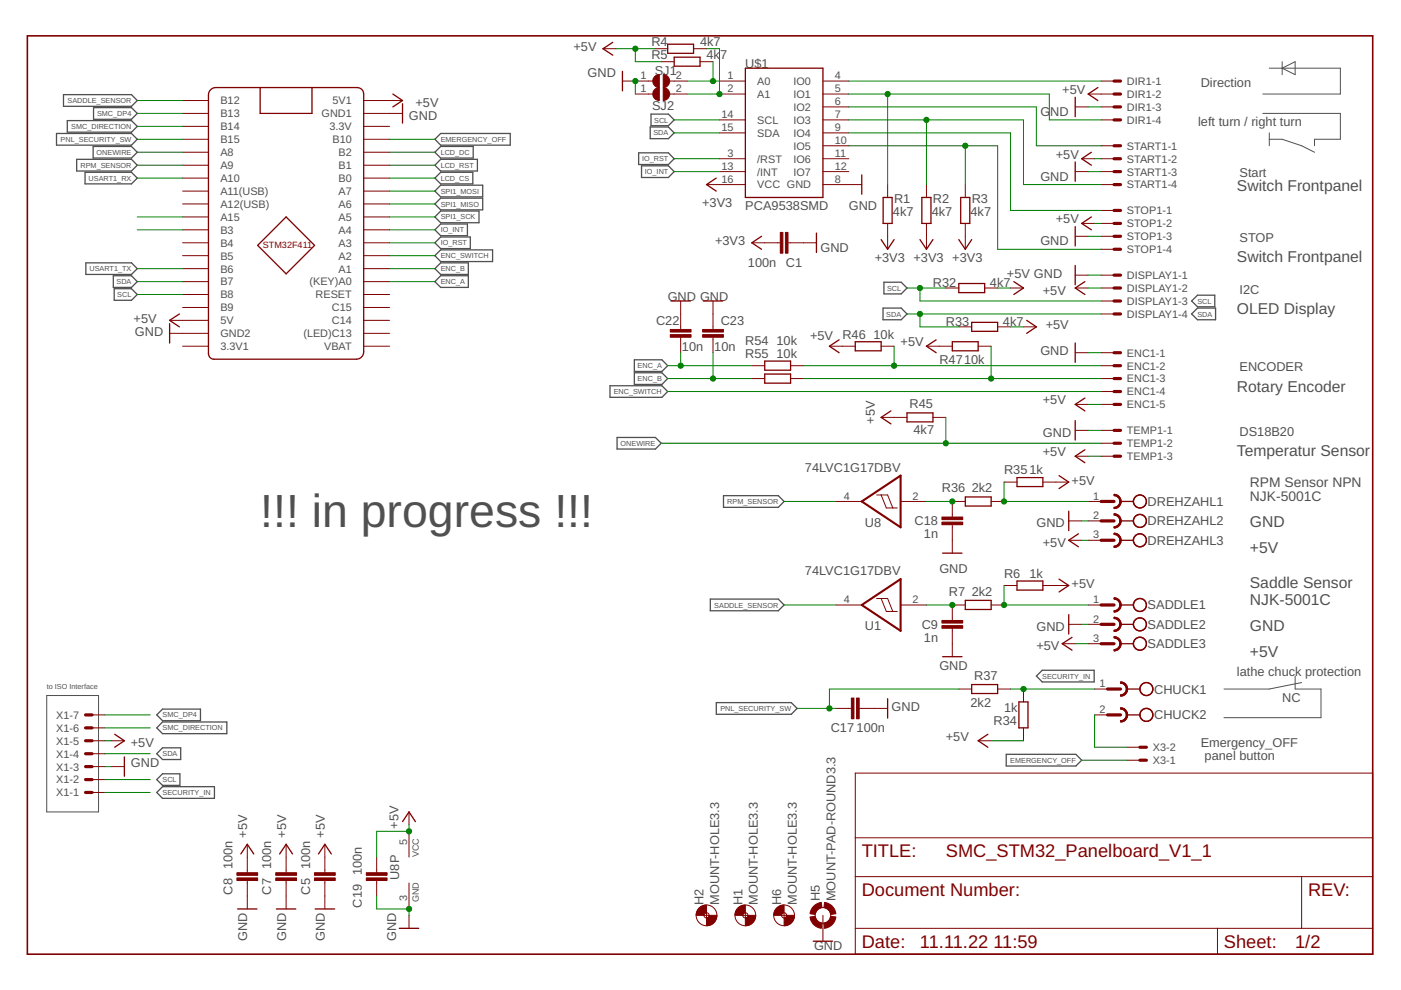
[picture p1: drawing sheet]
<svg xmlns="http://www.w3.org/2000/svg" width="297mm" height="210mm" viewBox="0 0 297 210" stroke-linecap="round" stroke-linejoin="round" font-family="sans-serif">
<path d="M269.1 14.5h15.1v5.4h-16.5M271.8 14.5l2.8-1.4v2.7zM271.8 13.1v2.7M267.7 24h16.5v5.5h-5.5v1.4M269.1 29.5h2.7l4.2 1.4 2.7 1.4M269.1 28.2v2.7M9.9 147.5h11v24.6h-11zM274.6 143.3v2.8h5.5v6.1h-20.6M276 144.7l-6.9 1.4h-9.6" fill="none" stroke="#505050" stroke-width=".21"/>
<g fill="none" stroke="#505050" stroke-width=".28">
<path d="M12 28.3h15.9l1.2 1.2-1.2 1.3h-15.9zM13.5 20.1h14.4l1.2 1.2-1.2 1.2h-14.4zM14.3 25.6h13.6l1.2 1.2-1.2 1.2h-13.6zM16.3 33.8h11.6l1.2 1.2-1.2 1.3h-11.6zM18 36.5h9.9l1.2 1.3-1.2 1.2h-9.9zM19.7 31.1h8.2l1.2 1.2-1.2 1.2h-8.2zM19.8 22.8h8.1l1.2 1.2-1.2 1.3h-8.1zM92.2 29.5l1.2-1.2h14.8v2.5h-14.8zM92.2 32.3l1.2-1.2h6.9v2.4h-6.9zM92.2 37.8l1.2-1.3h6.8v2.5h-6.8zM93.4 33.8h7.8v2.5h-7.8l-1.2-1.3zM93.4 39.3h8.9v2.4h-8.9l-1.2-1.2z"/>
<path d="M135.4 32.4h6.3l1.2 1.3-1.2 1.2h-6.3zM136 35.2h5.7l1.2 1.2-1.2 1.2h-5.7zM137.9 26.9h3.8l1.2 1.3-1.2 1.2h-3.8zM138 24.2h3.7l1.2 1.2-1.2 1.2h-3.7zM18.2 55.7h9.7l1.2 1.3-1.2 1.2h-9.7zM24 58.5h3.9l1.2 1.2-1.2 1.2h-3.9zM92.2 54.2l1.2-1.2h11v2.5h-11zM92.2 57l1.2-1.3h5.9v2.5h-5.9zM92.2 48.7l1.2-1.2h5.7v2.5h-5.7zM92.2 51.5l1.2-1.3h6.3v2.5h-6.3zM92.2 43.2l1.2-1.2h8.9v2.5h-8.9zM93.4 58.5h5.9v2.4h-5.9l-1.2-1.2z"/>
<path d="M93.4 44.7h8.2v2.5h-8.2l-1.2-1.2zM187.4 59.8h3.7l1.2 1.3-1.2 1.2h-3.7zM24.2 61.2h3.7l1.2 1.2-1.2 1.3h-3.7zM134.5 79h5.8l1.3 1.3-1.3 1.2h-5.8zM134.5 76.3h5.8l1.3 1.2-1.3 1.3h-5.8zM187.2 65.3h3.9l1.2 1.3-1.2 1.2h-3.9zM252.6 63.8l1.3-1.2h3.7v2.4h-3.7zM252.6 66.6l1.3-1.3h3.8v2.5h-3.8zM129.3 81.8h11l1.3 1.2-1.3 1.2h-11zM130.8 92.8h8.2l1.2 1.2-1.2 1.2h-8.2zM153.4 105.1h11.6l1.2 1.2-1.2 1.3h-11.6zM150.6 127h14.4l1.2 1.3-1.2 1.2h-14.4z"/>
<path d="M33.2 151.6l1.3-1.3h8v2.5h-8zM34.5 158.6h3.8v2.4h-3.8l-1.3-1.2zM34.5 153.1h13.6v2.5h-13.6l-1.3-1.3zM151.9 149h15.9l1.2 1.2-1.2 1.2h-15.9zM213.3 159.9h14.8l1.2 1.3-1.2 1.2h-14.8zM219.7 143.3l1.3-1.2h11v2.5h-11zM33.2 165.3l1.3-1.2h3.6v2.4h-3.6zM33.2 168l1.3-1.2h11v2.5h-11z"/>
</g>
<path d="M5.8 7.6h285.2v194.7h-285.2z" fill="none" stroke="#800000" stroke-width=".34"/>
<g fill="none" stroke="#800000" stroke-width=".21">
<path d="M127.8 10.3h2.8M132 17.2h6.4M134.7 19.9h3.7M138.8 10.3h2.8M140.2 13.1h2.7M142 17.2h3.7M142 19.9h3.7M147 10.3h2.8M148.4 13.1h2.8M152.5 17.2h5.5M152.5 19.9h5.5M174.5 17.2h5.5"/>
<path d="M174.5 19.9h5.5M230.7 19.9h5.5M233.4 17.2h2.8M38.7 24h5.5M38.7 21.3h5.5M38.7 26.8h5.5M38.7 29.5h5.5M38.7 32.3h5.5M38.7 35h5.5M38.7 37.8h5.5M77.1 24h8.2M77.1 21.3h8.2"/>
<path d="M77.1 26.8h5.5M77.1 29.5h5.5M77.1 32.3h5.5M77.1 35h5.5M77.1 37.8h5.5M149.8 39.1h8.2M152.5 25.4h5.5M152.5 36.4h5.5M152.5 33.7h5.5M152.5 28.2h5.5M174.5 22.7h5.5M174.5 25.4h5.5"/>
<path d="M174.5 36.4h5.5M174.5 30.9h5.5M174.5 33.7h5.5M174.5 39.1h8.2M174.5 28.2h5.5M188.2 39.1v2.8M196.4 39.1v2.8M204.7 39.1v2.8M228 22.7h2.7M228 36.4h2.7M229.3 33.7h2.8M233.4 22.7h2.8"/>
<path d="M233.4 25.4h2.8M233.4 36.4h2.8M233.4 30.9h2.8M233.4 33.7h2.8M233.4 39.1h2.8M38.7 51.5h5.5M38.7 40.5h5.5M38.7 43.2h5.5M38.7 46h5.5M38.7 48.7h5.5M38.7 54.2h5.5M38.7 57h5.5"/>
<path d="M38.7 59.7h5.5M77.1 51.5h5.5M77.1 40.5h5.5M77.1 43.2h5.5M77.1 46h5.5M77.1 48.7h5.5M77.1 54.2h5.5M77.1 57h5.5M77.1 59.7h5.5M159.4 51.5h6M167.1 51.5h6M188.2 47.4v5.5"/>
<path d="M196.4 47.4v5.5M204.7 47.4v5.5M228 58.3h2.7M228 50.1h2.7M229.3 47.4h2.8M233.4 58.3h2.8M233.4 44.6h2.8M233.4 47.4h2.8M233.4 50.1h2.8M233.4 52.9h2.8M36 67.9h8.2M36 70.7h8.2"/>
<path d="M38.7 73.4h5.5M38.7 62.4h5.5M38.7 65.2h5.5M77.1 73.4h5.5M77.1 62.4h5.5M77.1 65.2h5.5M77.1 67.9h5.5M77.1 70.7h5.5M144.3 63.8v6M144.3 71.5v3.3M151.2 63.8v6M151.2 71.5v3.3"/>
<path d="M159.4 77.5h2.7M167.6 77.5h2.8M175.9 73.4h5.4M186.8 73.4h2.8M196.4 73.4h5.5M200.5 61.1h2.8M203.3 69.3h2.7M207.4 73.4h2.7M208.8 61.1h2.7M211.5 69.3h2.7M214.2 61.1h2.8M217 69.3h2.7"/>
<path d="M228 61.1h2.7M228 74.8h2.7M233.4 61.1h2.8M233.4 74.8h2.8M233.4 63.8h2.8M233.4 66.6h2.8M233.4 77.5h2.8M159.4 80.3h2.7M167.6 80.3h2.8M186.8 88.5h5.5M197.8 88.5h2.7M228 85.7h2.7"/>
<path d="M228 91.2h2.7M228 96.7h2.7M233.4 80.3h2.8M233.4 83h2.8M233.4 85.7h2.8M233.4 91.2h2.8M233.4 94h2.8M233.4 96.7h2.8M177.2 106.3h5.5M185.9 104.9h2.3l1.1 2.8M186.8 104.9l1.1 2.8h2.3M190.9 106.3h5.5"/>
<path d="M201.9 111.3v6M204.7 106.3h-2.8v3.3M210.1 106.3h2.8M212.9 102.2h2.7M221.1 102.2h5.5M226.6 110.4h2.7M226.6 114.6h2.7M230.7 110.4h2.7M230.7 106.3h2.7M230.7 114.6h2.7M177.2 128.3h5.5M185.9 126.9h2.3l1.1 2.7"/>
<path d="M186.8 126.9l1.1 2.7h2.3M190.9 128.3h5.5M201.9 133.2v6M204.7 128.3h-2.8v3.3M210.1 128.3h2.8M212.9 124.1h2.7M221.1 124.1h5.5M225.2 136.5h2.8M226.6 132.4h2.7M230.7 132.4h2.7M230.7 128.3h2.7M230.7 136.5h2.7"/>
<path d="M19.5 157.1h2.7M19.5 151.6h2.7M19.5 159.8h2.7M19.5 154.3h2.7M23.6 157.1h2.8M177.2 150.2h3.3M182.2 150.2h6M203.3 146.1h2.7M207.4 157.1h2.7M211.5 146.1h2.7M217 146.1v2.7M217 154.3v2.8"/>
<path d="M232.1 146.1h2.7M232.1 151.6h2.7M238.9 158.4h2.8M19.5 162.5h2.7M19.5 168h2.7M19.5 165.3h2.7M23.6 162.5h2.8M52.4 179v6M60.7 179v6M68.9 179v6M86.7 172.1v2.8M86.7 176.3v5.4"/>
<path d="M181.3 163.9h109.7v38.4h-109.7zM181.3 177.6h109.7M238.9 161.2h2.8M52.4 186.7v6M60.7 186.7v6M68.9 186.7v6M79.9 181.7v3.3M79.9 186.7v3.3M86.7 187.2v5.5M86.7 194.1v2.7M149.2 194.1h1.1M149.8 193.5v1.1"/>
<path d="M157.5 194.1h1.1M158 193.5v1.1M165.7 194.1h1.1M166.2 193.5v1.1M174.5 194.1v5.5M181.3 185.9h109.7M181.3 196.8h109.7M258.1 196.8v5.5M276 185.9v10.9"/>
<circle cx="149.8" cy="194.1" r="2.2"/>
<circle cx="149.8" cy="194.1" r=".55"/>
<circle cx="158" cy="194.1" r="2.2"/>
<circle cx="158" cy="194.1" r=".55"/>
<circle cx="166.2" cy="194.1" r="2.2"/>
<circle cx="166.2" cy="194.1" r=".55"/>
<circle cx="174.5" cy="194.1" r="1.65"/>
</g>
<g fill="none" stroke="#800000" stroke-width=".28">
<path d="M44.5 19.2l.6-.5 .6-.1h30l.9 .3 .4 .4 .1 .6v54.7a1.57 1.57 0 0 1-1.5 1.6h-30.2l-.5-.1-.6-.6-.1-.5v-54.9zM55.2 18.6v5.4h10.9v-5.4M83.3 19.9l2 1.4-2 1.4M129.9 9l-2.1 1.3 2.1 1.4M132 15.1v4.2M141.6 9.4h5.4v1.9h-5.4zM142.9 12.1h5.5v1.9h-5.5zM158 14.5h16.5v27.4h-16.5zM232.8 18.6l-2.1 1.3 2.1 1.4M85.3 22v4.1M151.8 37.8l-2 1.3 2 1.4M182.7 37.1v4.1"/>
<path d="M228 20.6v4.1M228 34.3v4.1M231.4 32.3l-2.1 1.4 2.1 1.3M54.6 52l6.1-6 6 6-6 6.1zM161.5 50.1l-2.1 1.4 2.1 1.4M173.1 49.4v4.1M186.8 50.8l1.4 2.1 1.4-2.1M187.2 41.9h1.9v5.5h-1.9zM195.1 50.8l1.3 2.1 1.4-2.1M195.5 41.9h1.9v5.5h-1.9zM203.3 50.8l1.4 2.1 1.3-2.1M203.7 41.9h1.9v5.5h-1.9z"/>
<path d="M214.9 59.7l2.1 1.4-2.1 1.3M228 48v4.2M228 56.3v4.1M230 59.7l-2 1.4 2 1.3M231.4 46l-2.1 1.4 2.1 1.3M36 68.6v4.1M38 66.6l-2 1.3 2 1.4M142.3 63.8h4.1M149.1 63.8h4.1M162.1 76.6h5.5v1.9h-5.5zM162.1 79.3h5.5v1.9h-5.5zM177.9 72.1l-2 1.3 2 1.4"/>
<path d="M181.3 72.5h5.5v1.9h-5.5zM198.5 72.1l-2.1 1.3 2.1 1.4M201.9 72.5h5.5v1.9h-5.5zM203.3 60.1h5.5v1.9h-5.5zM206 68.3h5.5v2h-5.5zM217.7 67.9l2 1.4-2 1.4M228 72.7v4.1M188.9 87.1l-2.1 1.4 2.1 1.4M192.3 87.5h5.5v2h-5.5zM228 89.2v4.1M230 84.4l-2 1.3 2 1.4M230 95.4l-2 1.3 2 1.4"/>
<path d="M199.9 117.3h4.1M204.7 105.4h5.4v1.9h-5.4zM215.6 101.3h5.5v1.9h-5.5zM224.5 100.8l2.1 1.4-2.1 1.4M226.6 108.4v4.1M228.6 113.2l-2 1.4 2 1.3M237.6 106.3h2.7M237.6 110.4h2.7M237.6 114.6h2.7M199.9 139.2h4.1M204.7 127.3h5.4v1.9h-5.4zM215.6 123.2h5.5v1.9h-5.5z"/>
<path d="M224.5 122.8l2.1 1.3-2.1 1.4M226.6 130.3v4.1M227.3 135.1l-2.1 1.4 2.1 1.4M237.6 128.3h2.7M237.6 132.4h2.7M237.6 136.5h2.7M24.3 155.7l2.1 1.4-2.1 1.3M188.2 148.1v4.2M206 145.1h5.5v1.9h-5.5zM209.4 155.7l-2 1.4 2 1.3M216 148.8h2v5.5h-2zM238.9 146.1h2.8"/>
<path d="M238.9 151.6h2.8M26.4 160.5v4.1M85.3 174.2l1.4-2.1 1.4 2.1M50.4 192.7h4.1M51.1 181.1l1.3-2.1 1.4 2.1M58.6 192.7h4.1M59.3 181.1l1.4-2.1 1.3 2.1M66.8 192.7h4.2M67.5 181.1l1.4-2.1 1.4 2.1M84.6 196.8h4.2M172.4 199.6h4.1"/>
<circle cx="241.7" cy="110.4" r="1.38"/>
<circle cx="241.7" cy="114.6" r="1.38"/>
<circle cx="241.7" cy="106.3" r="1.38"/>
<circle cx="241.7" cy="128.3" r="1.38"/>
<circle cx="241.7" cy="132.4" r="1.38"/>
<circle cx="241.7" cy="136.5" r="1.38"/>
<circle cx="243.1" cy="146.1" r="1.38"/>
<circle cx="243.1" cy="151.6" r="1.38"/>
</g>
<g fill="#800000" stroke="#800000" stroke-width=".21">
<path d="M181.6 148h.6v4.4h-.6z"/>
<path d="M180.5 148h.6v4.4h-.6z"/>
<path d="M199.7 109.6h4.4v.6h-4.4z"/>
<path d="M199.7 110.7h4.4v.6h-4.4z"/>
<path d="M77.7 186.1h4.4v.6h-4.4z"/>
<path d="M77.7 185h4.4v.6h-4.4z"/>
<path d="M142.1 69.8h4.4v.6h-4.4z"/>
<path d="M142.1 71h4.4v.5h-4.4z"/>
<path d="M149 69.8h4.4v.6h-4.4z"/>
<path d="M149 71h4.4v.5h-4.4z"/>
<path d="M66.7 185h4.4v.6h-4.4z"/>
<path d="M66.7 186.1h4.4v.6h-4.4z"/>
<path d="M58.5 185h4.4v.6h-4.4z"/>
<path d="M58.5 186.1h4.4v.6h-4.4z"/>
<path d="M50.2 185h4.4v.6h-4.4z"/>
<path d="M50.2 186.1h4.4v.6h-4.4z"/>
<path d="M165.4 49.3h.6v4.4h-.6z"/>
<path d="M166.5 49.3h.6v4.4h-.6z"/>
<path d="M199.7 131.6h4.4v.5h-4.4z"/>
<path d="M199.7 132.7h4.4v.5h-4.4z"/>
</g>
<g fill="none" stroke="#800000" stroke-width=".68">
<path d="M236.2 17.2h1.4M236.2 19.9h1.4M236.2 22.7h1.4M236.2 25.4h1.4M236.2 30.9h1.4M236.2 33.7h1.4M236.2 36.4h1.4M236.2 39.1h1.4M236.2 58.3h1.4M236.2 44.6h1.4M236.2 47.4h1.4M236.2 50.1h1.4"/>
<path d="M236.2 52.9h1.4M236.2 61.1h1.4M236.2 63.8h1.4M236.2 66.6h1.4M236.2 74.8h1.4M236.2 77.5h1.4M236.2 80.3h1.4M236.2 83h1.4M236.2 85.7h1.4M236.2 91.2h1.4M236.2 94h1.4M236.2 96.7h1.4"/>
<path d="M233.4 106.3h2.8M233.4 110.4h2.8M233.4 114.6h2.8M233.4 128.3h2.8M233.4 132.4h2.8M233.4 136.5h2.8M18.1 151.6h1.4M18.1 157.1h1.4M18.1 159.8h1.4M18.1 154.3h1.4M234.8 146.1h2.8M234.8 151.6h2.8"/>
<path d="M241.7 158.4h1.4M18.1 168h1.4M18.1 162.5h1.4M18.1 165.3h1.4M241.7 161.2h1.4"/>
</g>
<path d="M182.7 106.3l8.2-5.5v11zM182.7 128.3l8.2-5.5v11z" fill="none" stroke="#800000" stroke-width=".44"/>
<g fill="#800000" stroke="#800000" stroke-width=".21">
<path d="M236.2 104.8a1.52 1.52 0 0 1 1.5 1.5h-.3l-.2-.7-.5-.4-.5-.1z" fill-rule="evenodd"/>
<path d="M237.4 106.3h.3a1.48 1.48 0 0 1-1.5 1.5v-.2l.5-.2 .5-.3z" fill-rule="evenodd"/>
<path d="M236.2 104.8a1.5 1.5 0 0 1 1.5 1.5 1.5 1.5 0 0 1-1.5 1.5v-.2a1.24 1.24 0 0 0 1.2-1.3 1.24 1.24 0 0 0-1.2-1.2z" fill-rule="evenodd"/>
<path d="M236.2 108.9a1.52 1.52 0 0 1 1.5 1.5h-.3l-.2-.7-.5-.4-.5-.1z" fill-rule="evenodd"/>
<path d="M237.4 110.4h.3a1.52 1.52 0 0 1-1.5 1.6v-.3l.5-.2 .5-.3z" fill-rule="evenodd"/>
<path d="M236.2 108.9a1.51 1.51 0 0 1 1.5 1.5 1.51 1.51 0 0 1-1.5 1.6v-.3a1.24 1.24 0 0 0 1.2-1.3 1.24 1.24 0 0 0-1.2-1.2z" fill-rule="evenodd"/>
<path d="M236.2 113.1a1.48 1.48 0 0 1 1.5 1.5h-.3l-.2-.8-.5-.4-.5-.1z" fill-rule="evenodd"/>
<path d="M237.4 114.6h.3a1.48 1.48 0 0 1-1.5 1.5v-.3l.5-.1 .5-.4z" fill-rule="evenodd"/>
<path d="M236.2 113.1a1.5 1.5 0 0 1 1.5 1.5 1.5 1.5 0 0 1-1.5 1.5v-.3a1.23 1.23 0 0 0 1.2-1.2 1.23 1.23 0 0 0-1.2-1.3z" fill-rule="evenodd"/>
<path d="M237.6 144.6a1.48 1.48 0 0 1 1.5 1.5h-.3l-.3-.8-.4-.3-.5-.1z" fill-rule="evenodd"/>
<path d="M237.6 147.3l.7-.3 .4-.4 .1-.5h.3a1.48 1.48 0 0 1-1.5 1.5z" fill-rule="evenodd"/>
<path d="M237.6 144.6a1.5 1.5 0 0 1 1.5 1.5 1.5 1.5 0 0 1-1.5 1.5v-.3a1.23 1.23 0 0 0 1.2-1.2 1.23 1.23 0 0 0-1.2-1.2z" fill-rule="evenodd"/>
<path d="M237.6 150.1a1.48 1.48 0 0 1 1.5 1.5h-.3l-.3-.8-.4-.3-.5-.2z" fill-rule="evenodd"/>
<path d="M237.6 152.8l.7-.3 .4-.4 .1-.5h.3a1.48 1.48 0 0 1-1.5 1.5z" fill-rule="evenodd"/>
<path d="M237.6 150.1a1.5 1.5 0 0 1 1.5 1.5 1.5 1.5 0 0 1-1.5 1.5v-.3a1.23 1.23 0 0 0 1.2-1.2 1.23 1.23 0 0 0-1.2-1.3z" fill-rule="evenodd"/>
<path d="M172.4 192.3l.7-.6 1-.4 .2 1.1-1 .5-.5 1-1.1-.2 .2-.6z" fill-rule="evenodd"/>
<path d="M171.7 194.4l1.1-.1 .3 .7a1.54 1.54 0 0 0 1.2 .7l-.2 1.1a2.76 2.76 0 0 1-2.4-2.4z" fill-rule="evenodd"/>
<path d="M174.7 195.7a1.62 1.62 0 0 0 1.4-1.4l1.1 .1a2.75 2.75 0 0 1-2.4 2.4z" fill-rule="evenodd"/>
<path d="M174.8 191.3a2.7 2.7 0 0 1 2.4 2.4l-1.1 .2a1.67 1.67 0 0 0-1.4-1.5z" fill-rule="evenodd"/>
<path d="M164.7 192.5l.6-.4 .9-.2v1.6l-.4 .3-.1 .3h-1.6l.2-1z" fill-rule="evenodd"/>
<path d="M166.8 194.1h1.6a2.17 2.17 0 0 1-2.2 2.2v-1.7l.5-.2z" fill-rule="evenodd"/>
<path d="M156.5 192.5l.6-.4 .9-.2v1.6l-.3 .1-.2 .5h-1.7l.2-1z" fill-rule="evenodd"/>
<path d="M158 194.6l.5-.2 .1-.3h1.6a2.17 2.17 0 0 1-2.2 2.2z" fill-rule="evenodd"/>
<path d="M148.2 192.5l.7-.4 .9-.2v1.6l-.3 .1-.3 .5h-1.6l.1-.6z" fill-rule="evenodd"/>
<path d="M149.8 194.6l.4-.2 .1-.3h1.7a2.17 2.17 0 0 1-2.2 2.2z" fill-rule="evenodd"/>
<path d="M140.6 15.8a1.37 1.37 0 0 1 1.4 1.4 1.37 1.37 0 0 1-1.4 1.4z" fill-rule="evenodd"/>
<path d="M138.8 16.2l.5-.3 .5-.1v2.8a1.37 1.37 0 0 1-1.3-.9 1.37 1.37 0 0 1 .3-1.5z" fill-rule="evenodd"/>
<path d="M140.6 18.6a1.38 1.38 0 0 1 1.4 1.3 1.38 1.38 0 0 1-1.4 1.4z" fill-rule="evenodd"/>
<path d="M138.8 19l.5-.4h.5v2.7a1.37 1.37 0 0 1-1.3-.8 1.37 1.37 0 0 1 .3-1.5z" fill-rule="evenodd"/>
<path d="M236.2 126.7a1.52 1.52 0 0 1 1.5 1.6h-.3l-.2-.8-.5-.4-.5-.1z" fill-rule="evenodd"/>
<path d="M237.4 128.3h.3a1.52 1.52 0 0 1-1.5 1.5v-.3l.5-.1 .5-.4z" fill-rule="evenodd"/>
<path d="M236.2 126.7a1.51 1.51 0 0 1 1.5 1.6 1.51 1.51 0 0 1-1.5 1.5v-.3a1.24 1.24 0 0 0 1.2-1.2 1.24 1.24 0 0 0-1.2-1.3z" fill-rule="evenodd"/>
<path d="M236.2 130.9a1.48 1.48 0 0 1 1.5 1.5h-.3l-.2-.8-.5-.3-.5-.2z" fill-rule="evenodd"/>
<path d="M236.2 133.6l.8-.3 .3-.4 .1-.5h.3a1.48 1.48 0 0 1-1.5 1.5z" fill-rule="evenodd"/>
<path d="M236.2 130.9a1.5 1.5 0 0 1 1.5 1.5 1.5 1.5 0 0 1-1.5 1.5v-.3a1.23 1.23 0 0 0 1.2-1.2 1.23 1.23 0 0 0-1.2-1.3z" fill-rule="evenodd"/>
<path d="M236.2 135a1.52 1.52 0 0 1 1.5 1.5h-.3l-.2-.8-.5-.3-.5-.1z" fill-rule="evenodd"/>
<path d="M237.4 136.5h.3a1.52 1.52 0 0 1-1.5 1.5v-.3l.5-.1 .5-.3z" fill-rule="evenodd"/>
<path d="M236.2 135a1.51 1.51 0 0 1 1.5 1.5 1.51 1.51 0 0 1-1.5 1.5v-.3a1.24 1.24 0 0 0 1.2-1.2 1.24 1.24 0 0 0-1.2-1.2z" fill-rule="evenodd"/>
</g>
<g fill="none" stroke="#008000" stroke-width=".21">
<path d="M130.6 10.3h8.2M134.7 10.3v2.8h5.5M134.7 17.2v2.7M145.7 17.2h6.8M149.8 10.3h2.7v9.6h-6.8M151.2 13.1v4.1M180 19.9h42.5v5.5h10.9M180 17.2h53.4M188.2 19.9v19.2M29.1 29.5h9.6M29.1 32.3h9.6M29.1 35h9.6"/>
<path d="M29.1 24h9.6M29.1 26.8h9.6M29.1 37.8h9.6M29.1 21.3h9.6M82.6 29.5h9.6M82.6 32.3h9.6M82.6 35h9.6M82.6 37.8h9.6M142.9 36.4h9.6M142.9 33.7h9.6M142.9 25.4h9.6M142.9 28.2h9.6"/>
<path d="M180 22.7h39.7v8.2h13.7M180 25.4h37v13.7h16.4M180 28.2h34.2v16.4h19.2M180 30.9h31.5v22h21.9M196.4 25.4v13.7M204.7 30.9v8.2M230.7 36.4h2.7M230.7 22.7h2.7M232.1 33.7h1.3M29.1 59.7h9.6M29.1 57h9.6M29.1 48.7h9.6"/>
<path d="M29.1 46h9.6M82.6 59.7h9.6M82.6 54.2h9.6M82.6 57h9.6M82.6 48.7h9.6M82.6 51.5h9.6M82.6 46h9.6M82.6 43.2h9.6M82.6 40.5h9.6M230.7 58.3h2.7M230.7 50.1h2.7M232.1 47.4h1.3"/>
<path d="M29.1 62.4h9.6M141.6 77.5h17.8M144.3 74.8v2.7M151.2 74.8v5.5M170.4 77.5h63M189.6 73.4v4.1M192.3 61.1h8.2M192.3 66.6h41.1M195.1 66.6v2.7h8.2M195.1 61.1v2.7h38.3M210.1 73.4v6.9M211.5 61.1h2.7"/>
<path d="M214.2 69.3h2.8M230.7 74.8h2.7M230.7 61.1h2.7M140.2 94h93.2M141.6 83h91.8M141.6 80.3h17.8M170.4 80.3h63M200.5 88.5v5.5M230.7 91.2h2.7M230.7 85.7h2.7M230.7 96.7h2.7M166.2 106.3h11"/>
<path d="M196.4 106.3h5.5M212.9 102.2v4.1h17.8M229.3 110.4h1.4M229.3 114.6h1.4M166.2 128.3h11M196.4 128.3h5.5M212.9 124.1v4.2h17.8M228 136.5h2.7M229.3 132.4h1.4M22.2 157.1h1.4M22.2 159.8h9.7M22.2 151.6h9.7"/>
<path d="M22.2 154.3h9.7M169 150.2h8.2M203.3 146.1h-27.4v4.1M210.1 157.1h6.9M214.2 146.1h17.9M232.1 151.6v6.8h6.8M22.2 162.5h1.4M22.2 165.3h9.7M22.2 168h9.7M86.7 174.9v1.4h-6.8v5.4M229.3 161.2h9.6M79.9 190v2.7h6.8v1.4"/>
</g>
<g fill="#008000" stroke="#008000" stroke-width=".21">
<circle cx="86.7" cy="192.7" r=".55"/>
<circle cx="134.7" cy="17.2" r=".55"/>
<circle cx="86.7" cy="176.3" r=".55"/>
<circle cx="134.7" cy="10.3" r=".55"/>
<circle cx="195.1" cy="61.1" r=".55"/>
<circle cx="195.1" cy="66.6" r=".55"/>
<circle cx="175.9" cy="150.2" r=".55"/>
<circle cx="200.5" cy="94" r=".55"/>
<circle cx="201.9" cy="106.3" r=".55"/>
<circle cx="212.9" cy="106.3" r=".55"/>
<circle cx="217" cy="146.1" r=".55"/>
<circle cx="189.6" cy="77.5" r=".55"/>
<circle cx="210.1" cy="80.3" r=".55"/>
<circle cx="151.2" cy="80.3" r=".55"/>
<circle cx="144.3" cy="77.5" r=".55"/>
<circle cx="188.2" cy="19.9" r=".55"/>
<circle cx="196.4" cy="25.4" r=".55"/>
<circle cx="204.7" cy="30.9" r=".55"/>
<circle cx="151.2" cy="17.2" r=".55"/>
<circle cx="152.5" cy="19.9" r=".55"/>
<circle cx="201.9" cy="128.3" r=".55"/>
<circle cx="212.9" cy="128.3" r=".55"/>
</g>
<text font-size="9.8" fill="#505050" x="55.2" y="111.8">!!! in progress !!!</text>
<g font-size="3.9" fill="#800000">
<text x="182.7" y="181.7">TITLE:</text>
<text x="200.5" y="181.7">SMC_STM32_Panelboard_V1_1</text>
<text x="182.7" y="190">Document Number:</text>
<text x="277.3" y="190">REV:</text>
<text x="182.7" y="200.9">Date:</text>
<text x="195.1" y="200.9">11.11.22</text>
<text x="210.6" y="200.9">11:59</text>
<text x="259.5" y="200.9">Sheet:</text>
<text x="274.6" y="200.9">1/2</text>
</g>
<g font-size="3.3" fill="#505050">
<text x="262.3" y="40.5">Switch Frontpanel</text>
<text x="262.3" y="55.6">Switch Frontpanel</text>
<text x="262.3" y="66.6">OLED Display</text>
<text x="262.3" y="83">Rotary Encoder</text>
<text x="262.3" y="96.7">Temperatur Sensor</text>
<text x="265" y="111.8">GND</text>
<text x="265" y="117.3">+5V</text>
<text x="265" y="124.7">Saddle Sensor</text>
<text x="265" y="128.3">NJK-5001C</text>
<text x="265" y="133.7">GND</text>
<text x="265" y="139.2">+5V</text>
</g>
<g font-size="2.9" fill="#505050">
<text x="265" y="103.2">RPM Sensor NPN</text>
<text x="265" y="106.3">NJK-5001C</text>
</g>
<g font-size="2.7" fill="#505050">
<text x="121.6" y="10.9">+5V</text>
<text x="138.1" y="9.8">R4</text>
<text x="148.4" y="9.8">4k7</text>
<text x="124.6" y="16.4">GND</text>
<text x="138.1" y="12.5">R5</text>
<text x="138.8" y="15.8">SJ1</text>
<text x="149.8" y="12.5">4k</text>
<text x="152.7" y="12.5">7</text>
<text x="158" y="14.5">U$1</text>
<text x="88.1" y="22.7">+5V</text>
<text x="138.3" y="23.2">SJ2</text>
<text x="225.2" y="19.9">+5V</text>
<text x="254.6" y="18.4">Direction</text>
<text x="86.7" y="25.4">GND</text>
<text x="220.6" y="24.6">G</text>
<text x="222.7" y="24.6">ND</text>
<text x="254" y="26.8">left turn / right turn</text>
<text x="223.9" y="33.6">+5V</text>
<text x="220.6" y="38.3">GND</text>
<text x="262.8" y="37.6">Start</text>
<text x="148.9" y="43.8">+3V3</text>
<text x="158" y="44.6">PCA9538SMD</text>
<text x="180" y="44.6">GND</text>
<text x="189.3" y="45.7">4k7</text>
<text x="189.6" y="43">R1</text>
<text x="197.5" y="45.7">4k7</text>
<text x="197.8" y="43">R2</text>
<text x="205.8" y="45.7">4k7</text>
<text x="206" y="43">R3</text>
<text x="223.9" y="47.4">+5V</text>
<text x="151.6" y="52">+3V3</text>
<text x="174" y="53.4">GND</text>
<text x="220.6" y="52">GND</text>
<text x="262.8" y="51.3">STOP</text>
<text x="158.6" y="56.6">100n</text>
<text x="166.6" y="56.6">C1</text>
<text x="185.5" y="55.6">+3V3 +3V3 +3V3</text>
<text x="213.5" y="58.9">+5V GND</text>
<text x="141.6" y="63.8">GND GND</text>
<text x="197.8" y="60.8">R32</text>
<text x="209.9" y="60.8">4k7</text>
<text x="221.1" y="62.4">+5V</text>
<text x="262.8" y="62.3">I2C</text>
<text x="28.3" y="68.5">+5V</text>
<text x="28.6" y="71.2">GND</text>
<text x="139.1" y="68.9">C22</text>
<text x="152.8" y="68.9">C23</text>
<text x="178.6" y="71.8">R46</text>
<text x="185.2" y="71.8">10k</text>
<text x="200.5" y="69.1">R33</text>
<text x="212.6" y="69">4k7</text>
<text x="221.7" y="69.9">+5V</text>
<text x="144.6" y="74.4">10n</text>
<text x="151.4" y="74.4">10n</text>
<text x="158" y="73.2">R54</text>
<text x="158" y="75.9">R55</text>
<text x="164.6" y="73.1">10k</text>
<text x="164.6" y="75.9">10k</text>
<text x="171.7" y="72">+5V</text>
<text x="190.9" y="73.4">+5V</text>
<text x="199.2" y="77.3">R4710k</text>
<text x="220.6" y="75.3">GND</text>
<text x="262.8" y="78.8">ENCODER</text>
<text x="185.5" y="89.9" transform="rotate(-90 185.5 89.9)">+5V</text>
<text x="192.8" y="86.6">R45</text>
<text x="221.1" y="85.8">+5V</text>
<text x="193.7" y="92.1">4k7</text>
<text x="221.1" y="92.6">GND</text>
<text x="262.8" y="92.5">DS18B20</text>
<text x="170.7" y="100">74LVC1G17DBV</text>
<text x="212.9" y="100.6">R351k</text>
<text x="221.1" y="96.7">+5V</text>
<text x="199.7" y="104.4">R36</text>
<text x="206" y="104.4">2k2</text>
<text x="227.2" y="102.8">+5V</text>
<text x="243.3" y="107.3">DREHZAHL1</text>
<text x="183.4" y="111.7">U8</text>
<text x="193.9" y="111.4">C18</text>
<text x="219.7" y="111.8">GND</text>
<text x="243.3" y="111.4">DREHZAHL2</text>
<text x="195.9" y="114.1">1n</text>
<text x="221.1" y="115.9">+5V</text>
<text x="243.3" y="115.5">DREHZAHL3</text>
<text x="170.7" y="122">74LVC1G17DBV</text>
<text x="199.2" y="121.4">GND</text>
<text x="212.9" y="122.5">R6</text>
<text x="218.3" y="122.5">1k</text>
<text x="227.2" y="124.7">+5V</text>
<text x="201.2" y="126.3">R7</text>
<text x="206" y="126.3">2k2</text>
<text x="243.3" y="129.2">SADDLE1</text>
<text x="183.4" y="133.6">U1</text>
<text x="195.4" y="133.3">C9</text>
<text x="195.9" y="136.1">1n</text>
<text x="219.7" y="133.7">GND</text>
<text x="219.7" y="137.9">+5V</text>
<text x="243.3" y="133.3">SADDLE2</text>
<text x="243.3" y="137.5">SADDLE3</text>
<text x="199.2" y="142">GND</text>
<text x="262.3" y="143.3">lathe chuc</text>
<text x="274.6" y="143.3">k protection</text>
<text x="205.8" y="149.9">2k2</text>
<text x="206.5" y="144.1">R37</text>
<text x="244.7" y="147.1">CHUCK1</text>
<text x="271.9" y="148.8">NC</text>
<text x="176.1" y="155.3">C17</text>
<text x="181.6" y="155.3">100n</text>
<text x="189" y="150.8">GND</text>
<text x="210.6" y="153.7">R34</text>
<text x="212.9" y="151">1k</text>
<text x="244.7" y="152.5">CHUCK2</text>
<text x="27.7" y="158.4">+5V</text>
<text x="200.5" y="157.1">+5V</text>
<text x="254.6" y="158.3">Emergency_OFF</text>
<text x="255.4" y="161.2">panel button</text>
<text x="27.7" y="162.5">GND</text>
<text x="52.4" y="177.6" transform="rotate(-90 52.4 177.6)">+5V</text>
<text x="60.7" y="177.6" transform="rotate(-90 60.7 177.6)">+5V</text>
<text x="68.9" y="177.6" transform="rotate(-90 68.9 177.6)">+5V</text>
<text x="84.5" y="175.7" transform="rotate(-90 84.5 175.7)">+5V</text>
<text x="49.3" y="184.2" transform="rotate(-90 49.3 184.2)">100n</text>
<text x="57.5" y="184.2" transform="rotate(-90 57.5 184.2)">100n</text>
<text x="65.7" y="184.2" transform="rotate(-90 65.7 184.2)">100n</text>
<text x="76.7" y="185.6" transform="rotate(-90 76.7 185.6)">100n</text>
<text x="49.3" y="189.7" transform="rotate(-90 49.3 189.7)">C8</text>
<text x="57.5" y="189.7" transform="rotate(-90 57.5 189.7)">C7</text>
<text x="65.7" y="189.7" transform="rotate(-90 65.7 189.7)">C5</text>
<text x="84.7" y="186.5" transform="rotate(-90 84.7 186.5)">U8P</text>
<text x="149.2" y="191.9" transform="rotate(-90 149.2 191.9)">H2</text>
<text x="152.5" y="191.9" transform="rotate(-90 152.5 191.9)">MOUNT-HOLE3.3</text>
<text x="157.4" y="191.9" transform="rotate(-90 157.4 191.9)">H1</text>
<text x="160.7" y="191.9" transform="rotate(-90 160.7 191.9)">MOUNT-HOLE3.3</text>
<text x="165.6" y="191.9" transform="rotate(-90 165.6 191.9)">H6</text>
<text x="168.9" y="191.9" transform="rotate(-90 168.9 191.9)">MOUNT-HOLE3.3</text>
<text x="173.9" y="191.1" transform="rotate(-90 173.9 191.1)">H5</text>
<text x="177.1" y="191.1" transform="rotate(-90 177.1 191.1)">MOUNT-PAD-ROUND3.3</text>
<text x="76.7" y="192.4" transform="rotate(-90 76.7 192.4)">C19</text>
<text x="52.4" y="199.6" transform="rotate(-90 52.4 199.6)">GND</text>
<text x="60.7" y="199.6" transform="rotate(-90 60.7 199.6)">GND</text>
<text x="68.9" y="199.6" transform="rotate(-90 68.9 199.6)">GND</text>
<text x="84" y="199.6" transform="rotate(-90 84 199.6)">GND</text>
<text x="172.6" y="201.5">GND</text>
</g>
<g font-size="2.3" fill="#505050">
<text x="135.8" y="16.8">1</text>
<text x="143.3" y="16.8">2</text>
<text x="154.2" y="16.8">1</text>
<text x="177" y="16.8">4</text>
<text x="46.7" y="22.1">B12</text>
<text x="70.5" y="22.1">5V1</text>
<text x="135.8" y="19.6">1</text>
<text x="143.3" y="19.6">2</text>
<text x="154.2" y="19.6">2</text>
<text x="160.5" y="18">A0</text>
<text x="160.5" y="20.8">A1</text>
<text x="168.2" y="18">IO0</text>
<text x="168.2" y="20.8">IO1</text>
<text x="168.2" y="23.5">IO2</text>
<text x="177" y="19.6">5</text>
<text x="177" y="22.3">6</text>
<text x="238.9" y="18">DIR1-1</text>
<text x="238.9" y="20.8">DIR1-2</text>
<text x="238.9" y="23.5">DIR1-3</text>
<text x="46.7" y="24.9">B13</text>
<text x="46.7" y="27.6">B14</text>
<text x="68.2" y="24.9">GND1</text>
<text x="69.8" y="27.6">3.3V</text>
<text x="152.9" y="25">14</text>
<text x="152.9" y="27.8">15</text>
<text x="160.5" y="26.2">SCL</text>
<text x="160.5" y="29">SDA</text>
<text x="168.2" y="26.3">IO3</text>
<text x="168.2" y="29">IO4</text>
<text x="177" y="25">7</text>
<text x="177" y="27.8">9</text>
<text x="238.9" y="26.2">DIR1-4</text>
<text x="46.7" y="30.4">B15</text>
<text x="46.7" y="33.1">A8</text>
<text x="46.7" y="35.8">A9</text>
<text x="70.5" y="30.4">B10</text>
<text x="71.8" y="33.1">B2</text>
<text x="71.8" y="35.8">B1</text>
<text x="154.2" y="33.3">3</text>
<text x="160.5" y="34.5">/RST</text>
<text x="168.2" y="31.7">IO5</text>
<text x="168.2" y="34.5">IO6</text>
<text x="177" y="30.5">10</text>
<text x="177" y="33.3">11</text>
<text x="238.9" y="31.7">START1-1</text>
<text x="238.9" y="34.5">START1-2</text>
<text x="46.7" y="38.6">A10</text>
<text x="46.7" y="41.3">A11(USB)</text>
<text x="71.8" y="38.6">B0</text>
<text x="71.8" y="41.3">A7</text>
<text x="152.9" y="36">13</text>
<text x="152.9" y="38.8">16</text>
<text x="160.5" y="37.2">/INT</text>
<text x="160.5" y="40">VCC GND</text>
<text x="168.2" y="37.2">IO7</text>
<text x="177" y="36">12</text>
<text x="177" y="38.8">8</text>
<text x="238.9" y="37.2">START1-3</text>
<text x="238.9" y="40">START1-4</text>
<text x="46.7" y="44.1">A12(USB)</text>
<text x="46.7" y="46.8">A15</text>
<text x="71.8" y="44.1">A6</text>
<text x="71.8" y="46.8">A5</text>
<text x="238.9" y="45.4">STOP1-1</text>
<text x="46.7" y="49.6">B3</text>
<text x="46.7" y="52.3">B4</text>
<text x="71.8" y="49.6">A4</text>
<text x="71.8" y="52.3">A3</text>
<text x="238.9" y="48.2">STOP1-2</text>
<text x="238.9" y="50.9">STOP1-3</text>
<text x="238.9" y="53.7">STOP1-4</text>
<text x="46.7" y="55">B5</text>
<text x="46.7" y="57.8">B6</text>
<text x="71.8" y="55">A2</text>
<text x="71.8" y="57.8">A1</text>
<text x="238.9" y="59.2">DISPLAY1-1</text>
<text x="46.7" y="60.5">B7</text>
<text x="46.7" y="63.3">B8</text>
<text x="65.6" y="60.5">(KEY)A0</text>
<text x="66.9" y="63.3">RESET</text>
<text x="238.9" y="61.9">DISPLAY1-2</text>
<text x="238.9" y="64.6">DISPLAY1-3</text>
<text x="46.7" y="66">B9</text>
<text x="46.7" y="68.8">5V</text>
<text x="46.7" y="71.5">GND2</text>
<text x="64.3" y="71.5">(LED)C13</text>
<text x="70.4" y="66">C15</text>
<text x="70.4" y="68.8">C14</text>
<text x="238.9" y="67.4">DISPLAY1-4</text>
<text x="46.7" y="74.2">3.3V1</text>
<text x="68.7" y="74.2">VBAT</text>
<text x="238.9" y="75.6">ENC1-1</text>
<text x="238.9" y="78.4">ENC1-2</text>
<text x="238.9" y="81.1">ENC1-3</text>
<text x="238.9" y="83.8">ENC1-4</text>
<text x="238.9" y="86.6">ENC1-5</text>
<text x="238.9" y="92.1">TEMP1-1</text>
<text x="238.9" y="94.8">TEMP1-2</text>
<text x="238.9" y="97.5">TEMP1-3</text>
<text x="178.9" y="105.9">4</text>
<text x="193.5" y="105.9">2</text>
<text x="231.8" y="105.9">1</text>
<text x="231.8" y="110.1">2</text>
<text x="231.8" y="114.2">3</text>
<text x="178.9" y="127.9">4</text>
<text x="193.5" y="127.9">2</text>
<text x="231.8" y="127.9">1</text>
<text x="231.8" y="132">2</text>
<text x="231.8" y="136.1">3</text>
<text x="233.1" y="145.7">1</text>
<text x="11.9" y="155.1">X1-6</text>
<text x="11.9" y="152.4">X1-7</text>
<text x="233.1" y="151.2">2</text>
<text x="11.9" y="157.9">X1-5</text>
<text x="11.9" y="160.6">X1-4</text>
<text x="244.4" y="159.3">X3-2</text>
<text x="244.4" y="162">X3-1</text>
<text x="11.9" y="163.4">X1-3</text>
<text x="11.9" y="166.1">X1-2</text>
<text x="11.9" y="168.9">X1-1</text>
<text x="86.3" y="179.2" transform="rotate(-90 86.3 179.2)">5</text>
<text x="86.3" y="191" transform="rotate(-90 86.3 191)">3</text>
</g>
<text font-size="1.9" fill="#800000" x="55.7" y="52.6">STM32F411</text>
<g font-size="1.9" fill="#505050">
<text x="88.8" y="181.7" transform="rotate(-90 88.8 181.7)">VCC</text>
<text x="88.8" y="191.3" transform="rotate(-90 88.8 191.3)">GND</text>
</g>
<g font-size="1.5" fill="#505050">
<text x="14.3" y="21.9">SADDLE_SENSOR</text>
<text x="15.1" y="27.3">SMC_DIRECTION</text>
<text x="20.6" y="24.6">SMC_DP4</text>
<text x="138.5" y="28.7">SDA</text>
<text x="138.7" y="26">SCL</text>
<text x="12.9" y="30.1">PNL_SECURITY_SW</text>
<text x="17.1" y="35.6">RPM_SENSOR</text>
<text x="20.5" y="32.8">ONEWIRE</text>
<text x="93.4" y="35.6">LCD_RST</text>
<text x="93.4" y="32.8">LCD_DC</text>
<text x="93.4" y="30.1">EMERGENCY_OFF</text>
<text x="136.1" y="34.2">IO_RST</text>
<text x="18.8" y="38.3">USART1_RX</text>
<text x="93.4" y="38.3">LCD_CS</text>
<text x="93.4" y="41.1">SPI1_MOSI</text>
<text x="136.7" y="36.9">IO_INT</text>
<text x="93.4" y="46.5">SPI1_SCK</text>
<text x="93.4" y="43.8">SPI1_MISO</text>
<text x="93.4" y="49.3">IO_INT</text>
<text x="93.4" y="52">IO_RST</text>
<text x="19" y="57.5">USART1_TX</text>
<text x="93.4" y="54.8">ENC_SWITCH</text>
<text x="93.4" y="57.5">ENC_B</text>
<text x="24.7" y="60.3">SDA</text>
<text x="24.9" y="63">SCL</text>
<text x="93.4" y="60.3">ENC_A</text>
<text x="188.1" y="61.6">SCL</text>
<text x="253.9" y="64.4">SCL</text>
<text x="187.9" y="67.1">SDA</text>
<text x="253.9" y="67.1">SDA</text>
<text x="130.1" y="83.6">ENC_SWITCH</text>
<text x="135.2" y="80.8">ENC_B</text>
<text x="135.2" y="78.1">ENC_A</text>
<text x="131.6" y="94.5">ONEWIRE</text>
<text x="154.2" y="106.9">RPM_SENSOR</text>
<text x="151.5" y="128.8">SADDLE_SENSOR</text>
<text x="221" y="143.9">SECURITY_IN</text>
<text x="9.9" y="146.1">to ISO Interface</text>
<text x="34.5" y="152.1">SMC_DP4</text>
<text x="34.5" y="154.9">SMC_DIRECTION</text>
<text x="152.7" y="150.8">PNL_SECURITY_SW</text>
<text x="34.5" y="160.4">SDA</text>
<text x="214.2" y="161.7">EMERGENCY_OFF</text>
<text x="34.5" y="165.8">SCL</text>
<text x="34.5" y="168.6">SECURITY_IN</text>
</g>
</svg>
